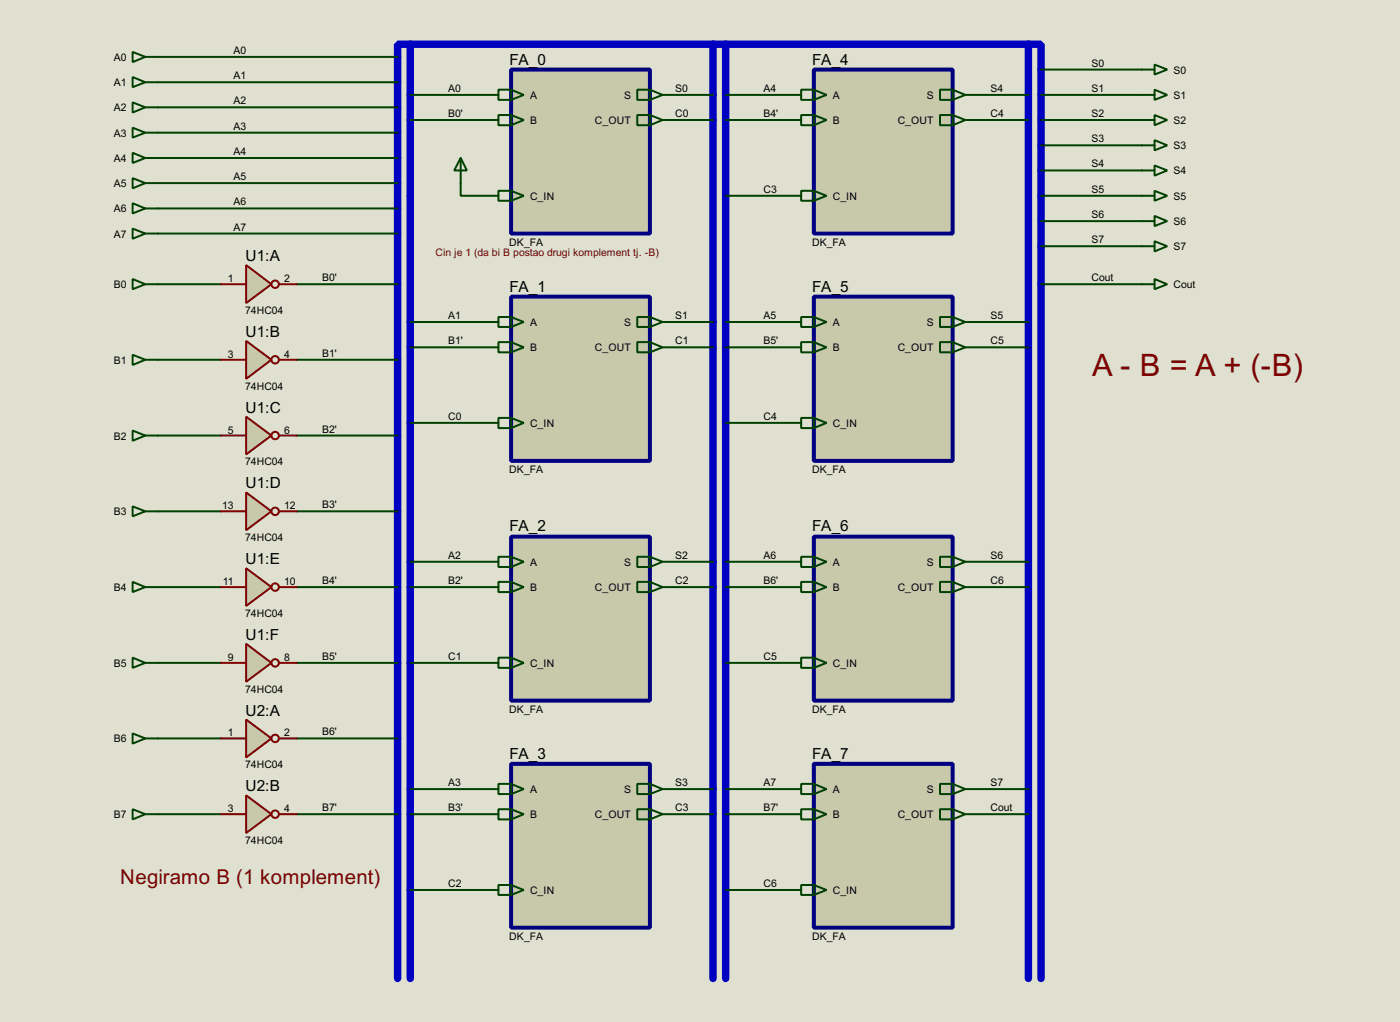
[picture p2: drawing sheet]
<svg xmlns="http://www.w3.org/2000/svg" width="282mm" height="206mm" viewBox="0 0 282 206" stroke-linecap="round" stroke-linejoin="round" font-family="sans-serif">
<path d="M0 0h281.9v205.7h-281.9z" fill="#e0e0d0"/>
<path d="M82.6 8.9h-2.5v188M82.6 8.9h124.5M82.6 8.9v188M143.6 8.9v188M146.1 8.9v188M207.1 8.9h2.5v188M207.1 8.9v188" fill="none" stroke="#0000c0" stroke-width="1.5"/>
<g fill="none" stroke="#004000" stroke-width=".4">
<path d="M31.8 11.5h48.3M31.8 16.6h48.3M82.6 19.1h17.8M133.4 19.1h10.2M146.1 19.1h15.2M194.4 19.1h12.7M209.6 19.1h20.3M209.6 14h20.3M31.8 21.6h48.3M31.8 26.7h48.3M31.8 31.8h48.3M31.8 36.9h48.3"/>
<path d="M82.6 24.2h17.8M92.8 36.9v2.5h7.6M133.4 24.2h10.2M146.1 24.2h15.2M146.1 39.4h15.2M194.4 24.2h12.7M209.6 24.2h20.3M209.6 39.4h20.3M209.6 29.3h20.3M209.6 34.3h20.3M31.8 57.2h12.7M31.8 42h48.3"/>
<path d="M31.8 47h48.3M59.7 57.2h20.4M209.6 57.2h20.3M209.6 44.5h20.3M209.6 49.6h20.3M31.8 72.4h12.7M59.7 72.4h20.4M82.6 64.8h17.8M82.6 69.9h17.8M133.4 64.8h10.2M133.4 69.9h10.2M146.1 64.8h15.2"/>
<path d="M146.1 69.9h15.2M194.4 64.8h12.7M194.4 69.9h12.7M31.8 87.7h12.7M59.7 87.7h20.4M82.6 85.1h17.8M146.1 85.1h15.2M31.8 118.2h12.7M31.8 102.9h12.7M59.7 118.2h20.4M59.7 102.9h20.4M82.6 113.1h17.8"/>
<path d="M82.6 118.2h17.8M133.4 113.1h10.2M133.4 118.2h10.2M146.1 113.1h15.2M146.1 118.2h15.2M194.4 113.1h12.7M194.4 118.2h12.7M31.8 133.4h12.7M59.7 133.4h20.4M82.6 133.4h17.8M146.1 133.4h15.2M31.8 148.6h12.7"/>
<path d="M59.7 148.6h20.4M82.6 158.8h17.8M133.4 158.8h10.2M146.1 158.8h15.2M194.4 158.8h12.7M31.8 163.9h12.7M59.7 163.9h20.4M82.6 163.9h17.8M82.6 179.1h17.8M133.4 163.9h10.2M146.1 163.9h15.2M146.1 179.1h15.2"/>
<path d="M194.4 163.9h12.7"/>
</g>
<path d="M102.9 14h28v33h-28z" fill="#c8c8aa" stroke="#000080" stroke-width=".8"/>
<path d="M100.4 18.1h2.5l2.6 1-2.6 1h-2.5zM102.9 18.1v2M128.3 18.1h2.6l2.5 1-2.5 1h-2.6zM130.9 18.1v2M100.4 23.2h2.5l2.6 1-2.6 1h-2.5zM100.4 38.4h2.5l2.6 1-2.6 1h-2.5zM102.9 23.2v2M102.9 38.4v2M128.3 23.2h2.6l2.5 1-2.5 1h-2.6zM130.9 23.2v2" fill="none" stroke="#004000" stroke-width=".4"/>
<path d="M102.9 59.7h28v33.1h-28z" fill="#c8c8aa" stroke="#000080" stroke-width=".8"/>
<path d="M100.4 63.8h2.5l2.6 1-2.6 1h-2.5zM100.4 68.9h2.5l2.6 1-2.6 1h-2.5zM102.9 63.8v2M102.9 68.9v2M128.3 63.8h2.6l2.5 1-2.5 1h-2.6zM128.3 68.9h2.6l2.5 1-2.5 1h-2.6zM130.9 63.8v2M130.9 68.9v2M100.4 84.1h2.5l2.6 1-2.6 1.1h-2.5zM102.9 84.1v2.1" fill="none" stroke="#004000" stroke-width=".4"/>
<path d="M102.9 108h28v33h-28z" fill="#c8c8aa" stroke="#000080" stroke-width=".8"/>
<path d="M100.4 112.1h2.5l2.6 1-2.6 1h-2.5zM100.4 117.1h2.5l2.6 1.1-2.6 1h-2.5zM102.9 112.1v2M102.9 117.1v2.1M128.3 112.1h2.6l2.5 1-2.5 1h-2.6zM128.3 117.1h2.6l2.5 1.1-2.5 1h-2.6zM130.9 112.1v2M130.9 117.1v2.1M100.4 132.4h2.5l2.6 1-2.6 1h-2.5zM102.9 132.4v2" fill="none" stroke="#004000" stroke-width=".4"/>
<path d="M102.9 153.7h28v33h-28z" fill="#c8c8aa" stroke="#000080" stroke-width=".8"/>
<path d="M100.4 157.8h2.5l2.6 1-2.6 1h-2.5zM102.9 157.8v2M128.3 157.8h2.6l2.5 1-2.5 1h-2.6zM130.9 157.8v2M100.4 162.9h2.5l2.6 1-2.6 1h-2.5zM100.4 178.1h2.5l2.6 1-2.6 1h-2.5zM102.9 162.9v2M102.9 178.1v2M128.3 162.9h2.6l2.5 1-2.5 1h-2.6zM130.9 162.9v2" fill="none" stroke="#004000" stroke-width=".4"/>
<path d="M163.9 14h27.9v33h-27.9z" fill="#c8c8aa" stroke="#000080" stroke-width=".8"/>
<path d="M161.3 18.1h2.6l2.5 1-2.5 1h-2.6zM163.9 18.1v2M189.3 18.1h2.5l2.6 1-2.6 1h-2.5zM191.8 18.1v2M161.3 23.2h2.6l2.5 1-2.5 1h-2.6zM161.3 38.4h2.6l2.5 1-2.5 1h-2.6zM163.9 23.2v2M163.9 38.4v2M189.3 23.2h2.5l2.6 1-2.6 1h-2.5zM191.8 23.2v2" fill="none" stroke="#004000" stroke-width=".4"/>
<path d="M163.9 59.7h27.9v33.1h-27.9z" fill="#c8c8aa" stroke="#000080" stroke-width=".8"/>
<path d="M161.3 63.8h2.6l2.5 1-2.5 1h-2.6zM161.3 68.9h2.6l2.5 1-2.5 1h-2.6zM163.9 63.8v2M163.9 68.9v2M189.3 63.8h2.5l2.6 1-2.6 1h-2.5zM189.3 68.9h2.5l2.6 1-2.6 1h-2.5zM191.8 63.8v2M191.8 68.9v2M161.3 84.1h2.6l2.5 1-2.5 1.1h-2.6zM163.9 84.1v2.1" fill="none" stroke="#004000" stroke-width=".4"/>
<path d="M163.9 108h27.9v33h-27.9z" fill="#c8c8aa" stroke="#000080" stroke-width=".8"/>
<path d="M161.3 112.1h2.6l2.5 1-2.5 1h-2.6zM161.3 117.1h2.6l2.5 1.1-2.5 1h-2.6zM163.9 112.1v2M163.9 117.1v2.1M189.3 112.1h2.5l2.6 1-2.6 1h-2.5zM189.3 117.1h2.5l2.6 1.1-2.6 1h-2.5zM191.8 112.1v2M191.8 117.1v2.1M161.3 132.4h2.6l2.5 1-2.5 1h-2.6zM163.9 132.4v2" fill="none" stroke="#004000" stroke-width=".4"/>
<path d="M163.9 153.7h27.9v33h-27.9z" fill="#c8c8aa" stroke="#000080" stroke-width=".8"/>
<g fill="none" stroke="#004000" stroke-width=".4">
<path d="M26.7 10.5l2.6 1-2.6 1zM26.7 15.5l2.6 1.1-2.6 1zM29.3 11.5h2.5M29.3 16.6h2.5M26.7 20.6l2.6 1-2.6 1.1zM26.7 25.7l2.6 1-2.6 1zM26.7 30.8l2.6 1-2.6 1zM26.7 35.9l2.6 1-2.6 1zM29.3 21.6h2.5M29.3 26.7h2.5M29.3 31.8h2.5M29.3 36.9h2.5"/>
<path d="M92.8 31.8l1.2 2.5h-2.5zM92.8 31.8v5.1M26.7 40.9l2.6 1.1-2.6 1zM26.7 46l2.6 1-2.6 1.1zM26.7 56.2l2.6 1-2.6 1zM29.3 42h2.5M29.3 47h2.5M29.3 57.2h2.5M26.7 71.4l2.6 1-2.6 1.1zM29.3 72.4h2.5M26.7 86.7l2.6 1-2.6 1zM29.3 87.7h2.5"/>
<path d="M26.7 101.9l2.6 1-2.6 1zM26.7 117.1l2.6 1.1-2.6 1zM29.3 102.9h2.5M29.3 118.2h2.5M26.7 132.4l2.6 1-2.6 1zM29.3 133.4h2.5M26.7 147.6l2.6 1-2.6 1.1zM29.3 148.6h2.5M161.3 157.8h2.6l2.5 1-2.5 1h-2.6zM163.9 157.8v2M189.3 157.8h2.5l2.6 1-2.6 1h-2.5zM191.8 157.8v2"/>
<path d="M26.7 162.9l2.6 1-2.6 1zM29.3 163.9h2.5M161.3 162.9h2.6l2.5 1-2.5 1h-2.6zM161.3 178.1h2.6l2.5 1-2.5 1h-2.6zM163.9 162.9v2M163.9 178.1v2M189.3 162.9h2.5l2.6 1-2.6 1h-2.5zM191.8 162.9v2"/>
</g>
<path d="M49.6 53.4l5.1 3.8-5.1 3.8z" fill="#c8c8aa" stroke="#800000" stroke-width=".4"/>
<g fill="none" stroke="#800000" stroke-width=".4">
<path d="M44.5 57.2h5.1M56.2 57.2h3.5"/>
<circle cx="55.4" cy="57.2" r=".75"/>
</g>
<path d="M49.6 68.6l5.1 3.8-5.1 3.9z" fill="#c8c8aa" stroke="#800000" stroke-width=".4"/>
<g fill="none" stroke="#800000" stroke-width=".4">
<path d="M44.5 72.4h5.1M56.2 72.4h3.5"/>
<circle cx="55.4" cy="72.4" r=".75"/>
</g>
<path d="M49.6 83.9l5.1 3.8-5.1 3.8z" fill="#c8c8aa" stroke="#800000" stroke-width=".4"/>
<g fill="none" stroke="#800000" stroke-width=".4">
<path d="M44.5 87.7h5.1M56.2 87.7h3.5"/>
<circle cx="55.4" cy="87.7" r=".75"/>
</g>
<path d="M49.6 99.1l5.1 3.8-5.1 3.8z" fill="#c8c8aa" stroke="#800000" stroke-width=".4"/>
<g fill="none" stroke="#800000" stroke-width=".4">
<path d="M44.5 102.9h5.1M56.2 102.9h3.5"/>
<circle cx="55.4" cy="102.9" r=".75"/>
</g>
<path d="M49.6 114.4l5.1 3.8-5.1 3.8z" fill="#c8c8aa" stroke="#800000" stroke-width=".4"/>
<g fill="none" stroke="#800000" stroke-width=".4">
<path d="M44.5 118.2h5.1M56.2 118.2h3.5"/>
<circle cx="55.4" cy="118.2" r=".75"/>
</g>
<path d="M49.6 129.6l5.1 3.8-5.1 3.8z" fill="#c8c8aa" stroke="#800000" stroke-width=".4"/>
<g fill="none" stroke="#800000" stroke-width=".4">
<path d="M44.5 133.4h5.1M56.2 133.4h3.5"/>
<circle cx="55.4" cy="133.4" r=".75"/>
</g>
<path d="M49.6 144.8l5.1 3.8-5.1 3.9z" fill="#c8c8aa" stroke="#800000" stroke-width=".4"/>
<g fill="none" stroke="#800000" stroke-width=".4">
<path d="M44.5 148.6h5.1M56.2 148.6h3.5"/>
<circle cx="55.4" cy="148.6" r=".75"/>
</g>
<path d="M49.6 160.1l5.1 3.8-5.1 3.8z" fill="#c8c8aa" stroke="#800000" stroke-width=".4"/>
<g fill="none" stroke="#800000" stroke-width=".4">
<path d="M44.5 163.9h5.1M56.2 163.9h3.5"/>
<circle cx="55.4" cy="163.9" r=".75"/>
</g>
<g fill="none" stroke="#004000" stroke-width=".4">
<path d="M229.9 14h2.6M229.9 19.1h2.6M232.5 13l2.5 1-2.5 1zM232.5 18.1l2.5 1-2.5 1zM229.9 24.2h2.6M229.9 29.3h2.6M229.9 34.3h2.6M229.9 39.4h2.6M232.5 23.2l2.5 1-2.5 1zM232.5 28.2l2.5 1.1-2.5 1zM232.5 33.3l2.5 1-2.5 1.1zM232.5 38.4l2.5 1-2.5 1z"/>
<path d="M229.9 44.5h2.6M229.9 49.6h2.6M229.9 57.2h2.6M232.5 43.5l2.5 1-2.5 1zM232.5 48.6l2.5 1-2.5 1zM232.5 56.2l2.5 1-2.5 1z"/>
</g>
<text font-size="7" fill="#800000" x="219.9" y="75.6">A - B = A + (-B)</text>
<text font-size="4.6" fill="#800000" x="24.2" y="177.8">Negiramo B (1 komplement)</text>
<g font-size="3.5">
<text x="102.6" y="13">FA_0</text>
<text x="163.5" y="13">FA_4</text>
<text x="49.4" y="52.6">U1:A</text>
<text x="102.6" y="58.7">FA_1</text>
<text x="163.5" y="58.7">FA_5</text>
<text x="49.4" y="67.8">U1:B</text>
<text x="49.4" y="83.1">U1:C</text>
<text x="49.4" y="98.3">U1:D</text>
<text x="102.6" y="107">FA_2</text>
<text x="163.5" y="107">FA_6</text>
<text x="49.4" y="113.6">U1:E</text>
<text x="49.4" y="128.8">U1:F</text>
<text x="49.4" y="144">U2:A</text>
<text x="102.6" y="152.7">FA_3</text>
<text x="163.5" y="152.7">FA_7</text>
<text x="49.4" y="159.3">U2:B</text>
</g>
<g font-size="2.4">
<text x="47" y="10.9">A0</text>
<text x="22.9" y="12.3">A0</text>
<text x="22.9" y="17.3">A1</text>
<text x="47" y="15.9">A1</text>
<text x="219.8" y="13.4">S0</text>
<text x="236.3" y="14.8">S0</text>
<text x="22.9" y="22.4">A2</text>
<text x="47" y="21">A2</text>
<text x="90.2" y="18.5">A0</text>
<text x="90.2" y="23.6">B0'</text>
<text x="106.7" y="19.9">A</text>
<text x="125.6" y="19.9">S</text>
<text x="135.9" y="18.5">S0</text>
<text x="135.9" y="23.6">C0</text>
<text x="153.7" y="18.5">A4</text>
<text x="153.7" y="23.6">B4'</text>
<text x="167.7" y="19.9">A</text>
<text x="186.6" y="19.9">S</text>
<text x="199.4" y="18.5">S4</text>
<text x="199.4" y="23.6">C4</text>
<text x="219.8" y="18.5">S1</text>
<text x="219.8" y="23.6">S2</text>
<text x="236.3" y="19.9">S1</text>
<text x="22.9" y="27.5">A3</text>
<text x="47" y="26.1">A3</text>
<text x="106.7" y="25">B</text>
<text x="119.8" y="25">C_OUT</text>
<text x="167.7" y="25">B</text>
<text x="180.7" y="25">C_OUT</text>
<text x="219.8" y="28.6">S3</text>
<text x="236.3" y="25">S2</text>
<text x="22.9" y="32.6">A4</text>
<text x="47" y="31.2">A4</text>
<text x="219.8" y="33.7">S4</text>
<text x="236.3" y="30">S3</text>
<text x="236.3" y="35.1">S4</text>
<text x="22.9" y="37.7">A5</text>
<text x="47" y="36.3">A5</text>
<text x="47" y="41.3">A6</text>
<text x="106.7" y="40.2">C_IN</text>
<text x="153.7" y="38.8">C3</text>
<text x="167.7" y="40.2">C_IN</text>
<text x="219.8" y="38.8">S5</text>
<text x="236.3" y="40.2">S5</text>
<text x="22.9" y="42.7">A6</text>
<text x="22.9" y="47.8">A7</text>
<text x="47" y="46.4">A7</text>
<text x="219.8" y="43.9">S6</text>
<text x="236.3" y="45.3">S6</text>
<text x="102.5" y="49.4">DK_FA</text>
<text x="163.5" y="49.4">DK_FA</text>
<text x="219.8" y="49">S7</text>
<text x="236.3" y="50.4">S7</text>
<text x="22.9" y="58">B0</text>
<text x="45.9" y="56.8">1</text>
<text x="57.2" y="56.8">2</text>
<text x="64.8" y="56.6">B0'</text>
<text x="219.8" y="56.6">Cout</text>
<text x="236.3" y="58">Cout</text>
<text x="49.4" y="63.2">74HC04</text>
<text x="90.2" y="64.2">A1</text>
<text x="106.7" y="65.6">A</text>
<text x="125.6" y="65.6">S</text>
<text x="135.9" y="64.2">S1</text>
<text x="153.7" y="64.2">A5</text>
<text x="167.7" y="65.6">A</text>
<text x="186.6" y="65.6">S</text>
<text x="199.4" y="64.2">S5</text>
<text x="45.9" y="72">3</text>
<text x="57.2" y="72">4</text>
<text x="64.8" y="71.8">B1'</text>
<text x="90.2" y="69.3">B1'</text>
<text x="106.7" y="70.7">B</text>
<text x="119.8" y="70.7">C_OUT</text>
<text x="135.9" y="69.3">C1</text>
<text x="153.7" y="69.3">B5'</text>
<text x="167.7" y="70.7">B</text>
<text x="180.7" y="70.7">C_OUT</text>
<text x="199.4" y="69.3">C5</text>
<text x="22.9" y="73.2">B1</text>
<text x="49.4" y="78.5">74HC04</text>
<text x="22.9" y="88.5">B2</text>
<text x="45.9" y="87.3">5</text>
<text x="57.2" y="87.3">6</text>
<text x="64.8" y="87.1">B2'</text>
<text x="90.2" y="84.5">C0</text>
<text x="106.7" y="85.9">C_IN</text>
<text x="153.7" y="84.5">C4</text>
<text x="167.7" y="85.9">C_IN</text>
<text x="49.4" y="93.7">74HC04</text>
<text x="102.5" y="95.2">DK_FA</text>
<text x="163.5" y="95.2">DK_FA</text>
<text x="22.9" y="103.7">B3</text>
<text x="44.7" y="102.5">13</text>
<text x="57.2" y="102.5">12</text>
<text x="64.8" y="102.3">B3'</text>
<text x="49.4" y="108.9">74HC04</text>
<text x="90.2" y="112.5">A2</text>
<text x="106.7" y="113.9">A</text>
<text x="125.6" y="113.9">S</text>
<text x="135.9" y="112.5">S2</text>
<text x="153.7" y="112.5">A6</text>
<text x="167.7" y="113.9">A</text>
<text x="186.6" y="113.9">S</text>
<text x="199.4" y="112.5">S6</text>
<text x="22.9" y="119">B4</text>
<text x="44.9" y="117.8">11</text>
<text x="57.2" y="117.8">10</text>
<text x="64.8" y="117.6">B4'</text>
<text x="90.2" y="117.6">B2'</text>
<text x="106.7" y="119">B</text>
<text x="119.8" y="119">C_OUT</text>
<text x="135.9" y="117.6">C2</text>
<text x="153.7" y="117.6">B6'</text>
<text x="167.7" y="119">B</text>
<text x="180.7" y="119">C_OUT</text>
<text x="199.4" y="117.6">C6</text>
<text x="49.4" y="124.2">74HC04</text>
<text x="22.9" y="134.2">B5</text>
<text x="45.9" y="133">9</text>
<text x="57.2" y="133">8</text>
<text x="64.8" y="132.8">B5'</text>
<text x="90.2" y="132.8">C1</text>
<text x="106.7" y="134.2">C_IN</text>
<text x="153.7" y="132.8">C5</text>
<text x="167.7" y="134.2">C_IN</text>
<text x="49.4" y="139.4">74HC04</text>
<text x="102.5" y="143.4">DK_FA</text>
<text x="163.5" y="143.4">DK_FA</text>
<text x="22.9" y="149.4">B6</text>
<text x="45.9" y="148.2">1</text>
<text x="57.2" y="148.2">2</text>
<text x="64.8" y="148">B6'</text>
<text x="49.4" y="154.7">74HC04</text>
<text x="90.2" y="158.2">A3</text>
<text x="106.7" y="159.6">A</text>
<text x="125.6" y="159.6">S</text>
<text x="135.9" y="158.2">S3</text>
<text x="153.7" y="158.2">A7</text>
<text x="167.7" y="159.6">A</text>
<text x="186.6" y="159.6">S</text>
<text x="199.4" y="158.2">S7</text>
<text x="22.9" y="164.7">B7</text>
<text x="45.9" y="163.5">3</text>
<text x="57.2" y="163.5">4</text>
<text x="64.8" y="163.3">B7'</text>
<text x="90.2" y="163.3">B3'</text>
<text x="106.7" y="164.7">B</text>
<text x="119.8" y="164.7">C_OUT</text>
<text x="135.9" y="163.3">C3</text>
<text x="153.7" y="163.3">B7'</text>
<text x="167.7" y="164.7">B</text>
<text x="180.7" y="164.7">C_OUT</text>
<text x="199.4" y="163.3">Cout</text>
<text x="49.4" y="169.9">74HC04</text>
<text x="90.2" y="178.5">C2</text>
<text x="106.7" y="179.9">C_IN</text>
<text x="153.7" y="178.5">C6</text>
<text x="167.7" y="179.9">C_IN</text>
<text x="102.5" y="189.2">DK_FA</text>
<text x="163.5" y="189.2">DK_FA</text>
</g>
<text font-size="2.4" fill="#800000" x="87.7" y="51.5">Cin je 1 (da bi B postao drugi komplement tj. -B)</text>
</svg>
